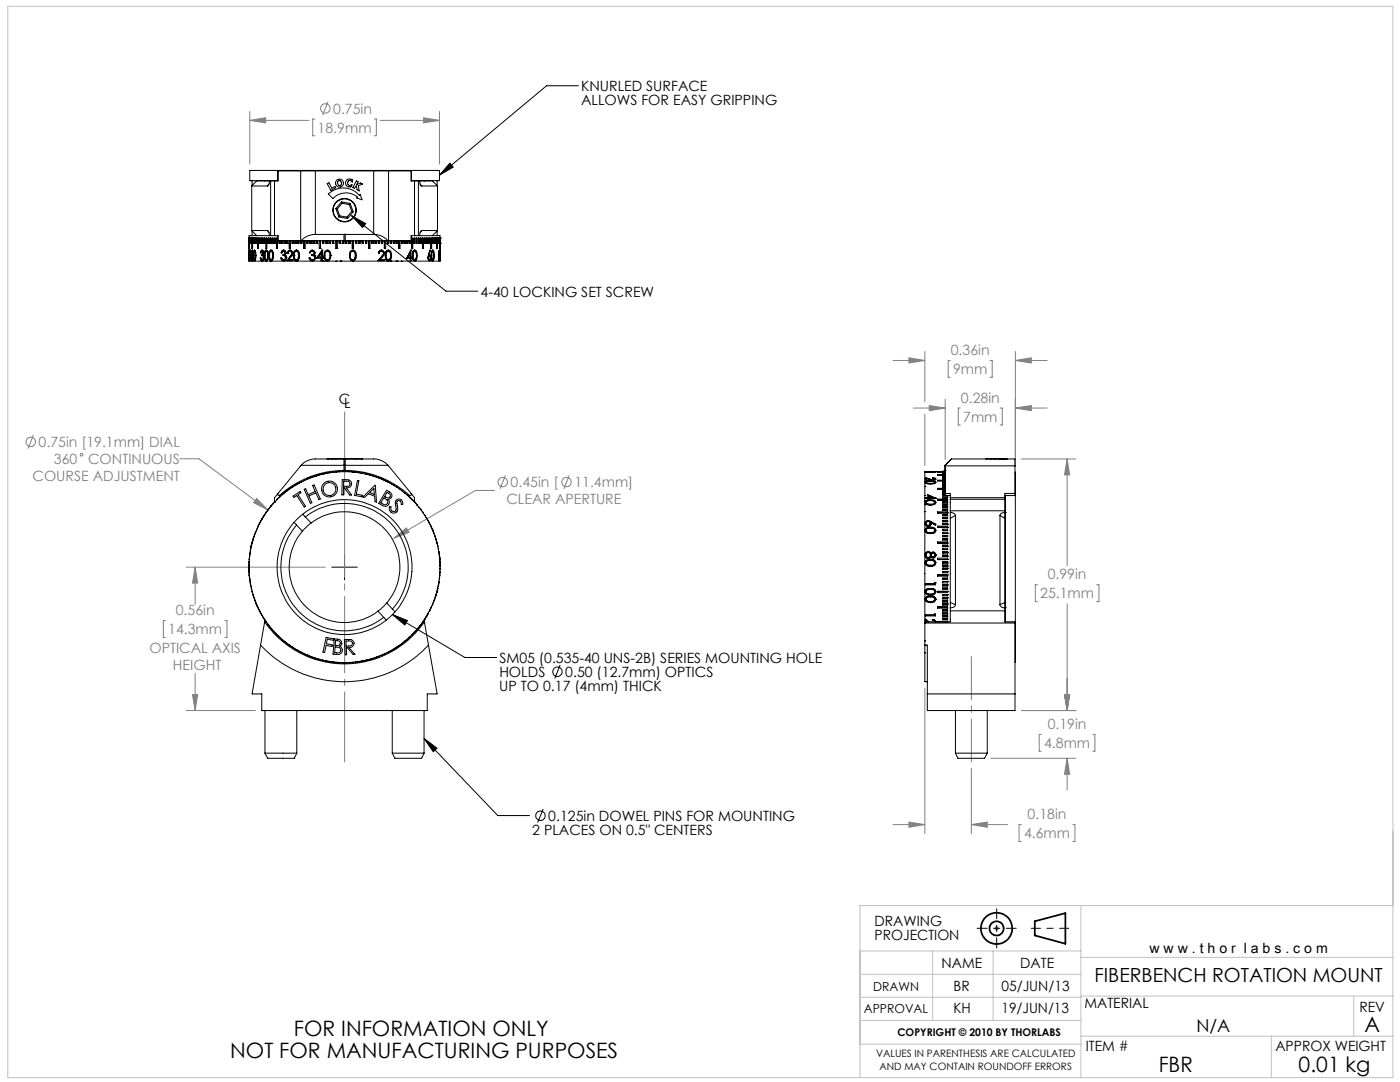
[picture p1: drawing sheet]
<svg xmlns="http://www.w3.org/2000/svg" width="279mm" height="216mm" viewBox="0 0 279 216" stroke-linecap="round" stroke-linejoin="round" font-family="sans-serif">
<g fill="none" stroke="#000" stroke-width=".35">
<path d="M206.5 183.8l6.1-1.6v6.1l-6.1-1.6z"/>
<circle cx="198.9" cy="185.2" r="3.1"/>
<circle cx="198.9" cy="185.2" r="1.4"/>
</g>
<g fill="none" stroke="#808080" stroke-width=".2">
<path d="M49.8 24l3.2-.5v1zM49.8 22.2v10.5M49.8 24h11.9M62.8 23.7h-.4v3.4h.4M65.5 20.3l-1.1 2.7M74.7 23.7h.4v3.4h-.4M75.8 24h11.9M84.5 23.5l3.2 .5-3.2 .5zM87.7 22.2v10.5M178.2 71.9h6.4M181.4 71.4l3.2 .5-3.2 .5zM184.6 70.1v10.1"/>
<path d="M188.6 79.7v12M189.7 71.9h-.5v3.4h.5M197.6 71.9h.4v3.4h-.4M202.6 71.9l3.2-.5v1zM202.6 71.9h6.4M202.6 70.1v22.9M6.7 86.8l-1.1 2.7M35.9 91.5h3.8l13.8 10.3M51.2 99.5l2.3 2.3-2.9-1.5zM98.7 97.9h-3.8l-16.3 9.5M100.9 94.9l-1.1 2.6M113.6 94.9l-1.1 2.6"/>
<path d="M182.3 81.4h6.3M184.6 82.7v10.2M185.5 80.9l3.1 .5-3.1 .6zM191.7 81.4h-.5v3.4h.5M199.6 81.4h.4v3.4h-.4M202.6 81.4l3.2-.5v1.1zM202.6 81.4h6.4M203.8 91.6h10.9M213 91.6l.5 3.2h-1.1zM213 91.6v21.3M37.1 113.2h27.8M38.9 113.2l.5 3.1h-1z"/>
<path d="M38.9 113.2v7.4M78.6 107.4l2.5-2.1 .5 .9zM207 116.7h-.4v3.4h.4M218.9 116.7h.4v3.4h-.4M33 123.8h-.4v3.4h.4M38.4 138.6h1l-.5 3.2zM38.9 134.3v7.5M44.9 123.8h.4v3.4h-.4M184.6 137.3v29M212.4 138.6h1.1l-.5 3.2zM213 120.5v21.3M37.1 141.8h13.9"/>
<path d="M193.9 153.3v13M197.8 151.3h16.9M203.8 141.8h10.9M207.8 146.5h-.4v3.4h.4M213 151.3l.5 3.2h-1.1zM213 151.3v6.4M218.1 146.5h.4v3.4h-.4M178.2 164.5h6.4M181.4 164l3.2 .5-3.2 .6zM193.9 164.5l3.1-.5v1.1zM193.9 164.5h7.2M203.8 164.5h-.4v3.4h.4"/>
<path d="M214.1 164.5h.4v3.4h-.4M198.4 185.2h1M198.5 184.9l.7 .7M198.9 184.7v1M199.2 184.9l-.7 .7"/>
<circle cx="64.9" cy="21.6" r=".94"/>
<circle cx="6.1" cy="88.2" r=".94"/>
<circle cx="16.3" cy="90.7" r=".28"/>
<circle cx="100.3" cy="96.2" r=".94"/>
<circle cx="113.1" cy="96.2" r=".94"/>
</g>
<path d="M205.8 185.2h7.5" fill="none" stroke="#000" stroke-width=".2" stroke-dasharray="15.2 1.3 1.3 1.3" stroke-dashoffset="13.4"/>
<path d="M195 185.2h7.8M198.9 181.3v7.8" fill="none" stroke="#000" stroke-width=".2" stroke-dasharray="15.2 1.3 1.3 1.3" stroke-dashoffset="13.2"/>
<g fill="none" stroke="#c0c0c0" stroke-width=".2">
<path d="M1.6 1.3h276.4v213.7h-276.4zM171.6 189.8h44.1M171.6 199h44.1M171.6 194.4h44.1M186.1 189.8v13.8M198.2 189.8v13.8M215.7 198.8h62.3M215.7 180.7v34.3M215.7 191h62.3M270.2 198.8v8M278 180.7h-106.4v34.3M171.6 203.6h44.1"/>
<path d="M171.6 208.4h44.1M215.7 206.8h62.3M253.7 206.8v8.2"/>
</g>
<g fill="none" stroke="#000" stroke-width=".2">
<path d="M115.4 17.1h-6.3l-21.4 17.9M89.8 32.6l.7 .7-2.8 1.7zM70.2 43l18.8 15.1h6.4M70.2 43l2.8 1.6-.6 .8zM66.2 113.2h5.1M68.8 110.6v5.1M78.3 122.6l14.5 8.6h6.3M78.3 122.6l3 1.2-.5 .9zM111.8 132.7l-1.1 2.7M84.6 147.4l14.7 15.3h6.4M84.6 147.4l2.6 1.9-.7 .7zM108.4 161.4l-1.1 2.7"/>
<circle cx="111.2" cy="134" r=".94"/>
<circle cx="107.9" cy="162.8" r=".95"/>
</g>
<path d="M68.8 82.2v69.8" fill="none" stroke="#808080" stroke-width=".2" stroke-dasharray="15.2 1.3 1.3 1.3" stroke-dashoffset="1.3"/>
<path d="M193.9 152v-21" fill="none" stroke="#808080" stroke-width=".2" stroke-dasharray="15.2 1.3 1.3 1.3" stroke-dashoffset="6.6"/>
<path d="M78.3 122.6l3 1.2-.5 .9zM84.6 147.4l2.6 1.9-.7 .7zM70.2 43l2.8 1.6-.6 .8zM89.8 32.6l.7 .7-2.8 1.7z" fill="#000"/>
<path d="M78.6 107.4l3-1.2-.5-.9zM38.4 138.6h1l-.5 3.2zM38.9 113.2l.5 3.1h-1zM51.2 99.5l-.6 .8 2.9 1.5zM49.8 24l3.2-.5v1zM84.5 23.5l3.2 .5-3.2 .5zM202.6 71.9l3.2-.5v1zM181.4 71.4l3.2 .5-3.2 .5zM202.6 81.4l3.2-.5v1.1zM185.5 80.9l3.1 .5-3.1 .6zM212.4 138.6h1.1l-.5 3.2zM213 91.6l.5 3.2h-1.1zM212.4 138.6h1.1l-.5 3.2zM213 151.3l.5 3.2h-1.1zM181.4 164l3.2 .5-3.2 .6zM193.9 164.5l3.1-.5v1.1z" fill="#808080"/>
<g fill="none" stroke="#000" stroke-width=".2">
<path d="M50.2 37.1h3.2M50.2 37.1v8.9M50.3 36.1v.9M52.8 36.1h.1M53.7 36.7l-.3 .4M53.8 36.1a1.01 1.01 0 0 1-.4 1M53.8 36.1h.2M53.8 36.1h-2.6l-1 1M53.9 36.1h.1M54 36.1h.8M54 36.1v10.9M54.8 36.1v10.9"/>
<path d="M55.5 34.1l-.1 2h-5.6v-2.1h37.9v2.1h-5.6M55.5 34.1h4.5M55.5 34.1v2h-.7M60 34.1v14.4h.2M60 34.1h2.9M62.9 34.1v12.7M62.9 34.1h11.7M65.3 36.7l.4-.2 .5 1 .7-.3 .1 .3-1 .5zM65.5 38.7a4.3 4.3 0 0 1 6.2 .3l.2-.2 .3 1.1-1-.4 .2-.2a3.6 3.6 0 0 0-5 .3zM67.5 36.1h.3a.48 .48 0 0 1 .4 .5 .48 .48 0 0 1-.6 .4l-.2-.4zM69.2 35.9a1.01 1.01 0 0 1 1.2 0l-.1 .4a.49 .49 0 0 0-.7-.2 .49 .49 0 0 0-.1 .8 .49 .49 0 0 0 .7 0v.3a.81 .81 0 0 1-1.1-.2 .81 .81 0 0 1 .1-1.1zM71.1 36.1l.4 .2-.3 .6 .7-.4 .5 .2-.9 .4 .2 1-.4-.2-.2-.8-.3 .5-.4-.2z"/>
<path d="M74.6 34.1h2.9M74.6 34.1v12.7M77.5 34.1h4.6M77.5 34.1v13.9M82.1 34.1h.1M82.1 34.1v2M82.1 36.1h.6M82.7 36.1h.8M82.7 36.1v10.9M83.5 36.1h.2M83.5 36.1v10.9M83.6 36.1h.1"/>
<path d="M83.7 36.1l.2 .7 .3 .3M83.7 36.1h2.6l1 1M83.9 36.7l.3 .4M84.2 37.1h3.1M84.7 36.1h.1M87.2 36.1v.9M87.3 37.1v8.9M49.7 51v1.1l38.1-.1M49.7 48.5h.1M49.7 47.5h.1M49.7 49.9v1.1M49.7 49.9h.1"/>
<path d="M49.7 52h.1M49.7 51v1M49.7 51h.1M49.7 49.6h.1M49.7 47.5h.3M49.7 47.5v2.1M49.8 48.5h.1M49.8 47.5h.1M49.8 47.5l-.1 2.1M49.8 48.5h.2M49.9 50.6h.1M49.9 47.5v1"/>
<path d="M50 50.2l-.1 .4M50 49.9l.2 .6M50 49.9l-.1 .7M50 49.9l.1 .6M50 50.1l.1 .6-.3 1.3h.3M50 50.1l-.1 .5M50 51.3l-.1 .5h.2M50 51.3h.1M50 47.5v1M50.1 51.3l-.1 .5M50.1 50.5l-.1 .8M50.1 50.5h.1"/>
<path d="M50.1 51.8v.2M50.1 48.5h.1M50.1 47.5h.1M50.1 47.5v1M50.2 50.5l-.1 .8M50.2 47.5v1M50.2 51.4l.1-.4 .1 .2-.1 .7M50.2 51.4l.1 .5M50.2 50.4h.1M50.2 51.4h.1M50.2 51.4l.1 .4M50.2 46h3.2"/>
<path d="M50.2 46l1 1M50.3 50.1l.1 .2-.1 .5-.1-.3zM50.3 50.4v.4M50.3 49.9l.2 .2v.3M50.3 49.9l-.1 .3-.1 1.2 .2 .6M50.3 49.9l.2 .5M50.3 46.1v.9M50.3 51l-.1 .4M50.3 47.5v2.1M50.4 50.9l.1 .5M50.4 50.9h.1M50.4 50.1l-.1 .3"/>
<path d="M50.4 50.9l.2 .5M50.4 51.8l-.1 .2M50.4 51.8h.1M50.5 50.4l-.1 .5M50.5 50.4h.1M50.5 51.8l-.2 .2M50.5 51.4l-.1 .4M50.5 51.4h.1M50.6 51.4l-.1 .4M50.6 47.5h-.2v1h.2M50.6 47.5v1M50.6 51h.1"/>
<path d="M50.7 51l.1 .8M50.8 49.9l.2 .2 .1 .9M50.8 49.9a2.62 2.62 0 0 0 0 2.1M50.8 49.9l.2 .4v.7M50.8 50.1l.1 .3-.1 1.4-.2-.3a1.75 1.75 0 0 1 .2-1.4zM50.8 47.5h-.1v1h.1M50.8 47.5v1M50.8 50.1l-.1 .2v.7M51 47.5v1M51 48.5h.1M51 47.5h.1M51 51v.7l-.2 .3"/>
<path d="M51 51h.1M51.1 51l-.1 .8-.2 .2M51.2 47.5v1M51.5 47.5h-.1v2.1h.1M51.5 47.5v2.1M51.8 47.5h-.1v1h.1M51.8 47.5v1M51.8 48.5h.1M51.8 47.5h.1M52 51.5l.1 .2M52 51.5h-.1l.1 .4 .2 .1M52.1 50.4h.1"/>
<path d="M52.1 51.7h.1M52.1 51.7l.2 .2M52.1 47.5h-.1v1h.1M52.1 47.5v1M52.3 50.1l-.2 .3M52.3 49.9l.2 .2 .1 .3M52.3 49.9l-.2 .2-.1 .3h.1M52.3 50.1l.2 .3-.3 .6a.44 .44 0 0 1 .3 .4 .44 .44 0 0 1-.3 .4l-.1-.1M52.3 50.1h.1M52.5 50.9l.1 .1M52.5 50.9h.1M52.5 47.5h-.2v1h.2"/>
<path d="M52.5 47.5v1M52.6 50.4l-.1 .5M52.6 51v.4M52.6 50.4h.1M52.6 51h.1M52.6 51l.1 .4M52.6 51.4l-.1 .5-.3 .1M52.6 51.4h.1M52.7 51.4l-.2 .6h-.3M52.8 51l.2-.8a.55 .55 0 0 1 .4 .8l-.1 .6-.2 .3M52.8 51l.2 .8 .1 .1M52.8 51h.1"/>
<path d="M52.8 47.5h-.1v1h.1M52.8 47.5v1M52.9 51v.5l.2 .3M53.1 49.9a.83 .83 0 0 1 .5 1.1M53.1 49.9a1.72 1.72 0 0 0-.1 2.1h.1M53.1 49.9a.9 .9 0 0 1 .4 1.1M53.2 50.1l-.2 .2-.1 .7M53.2 47.5h-.1v2.1h.1M53.2 47.5v2.1M53.4 46l.3 .3 .1 .7M53.4 46l.3 .4M53.5 51l-.1 .7-.3 .3"/>
<path d="M53.5 51h.1M53.6 51l-.1 .7-.2 .3h-.2M53.6 47.5h-.2v1h.2M53.6 47.5v1M53.7 51h.1M53.8 51l.1 .6 .2 .3M53.9 50.2a.34 .34 0 0 1 .4 .1 .34 .34 0 0 1 .1 .4v.1a.7 .7 0 0 1-.4 1 1.72 1.72 0 0 1-.1-1.6zM54 47.5h-.2v1h.2M54 47.5v1M54 48.5h.1M54 47.5h.1M54 49.9a.77 .77 0 0 1 .5 1.1"/>
<path d="M54 49.9a1.58 1.58 0 0 0-.2 1.9l.2 .2M54 49.9a.86 .86 0 0 1 .5 1.1M54.1 50.1l-.2 .2-.1 .7M54.4 47.5h-.1v1h.1M54.4 47.5v1M54.5 51l-.1 .7-.1 .3h-.3M54.5 51h.1M54.5 51v.7l-.2 .3h-.3M54.8 47h-5.1v4M54.8 47h.7v1M54.9 47.5h-.2v1h.2M54.9 47.5v1"/>
<path d="M55.4 47.5h-.2v2.1h.2M55.4 47.5v2.1M55.4 47l.1 1M55.5 48h4.6M55.7 48v.5h.1M55.8 48v.5M55.9 48l-.1 .5M56.2 51.5h-.2l.2 .4 .4 .1M56.2 51.5l.1 .2M56.2 48v.5h.1M56.2 51.5h.1M56.2 50.4a.32 .32 0 0 1 .4-.3 .32 .32 0 0 1 .3 .4 .32 .32 0 0 1-.4 .3v.2a.41 .41 0 0 1 .4 .5 .41 .41 0 0 1-.6 .2"/>
<path d="M56.3 51.7h.1M56.3 51.7l.3 .2M56.3 48v.5M56.4 48l-.1 .5M56.6 49.9l.4 .2v.3M56.6 49.9l-.4 .2-.1 .3h.1M56.6 49.9l.3 .2 .1 .3M56.6 50.1l-.4 .3M56.7 48v.5h.2M56.8 50.9l.2 .1M56.8 50.9h.1M56.9 50.9l.1 .1"/>
<path d="M56.9 48.5h.1M56.9 48v.5M57 50.4l-.2 .5M57 51l.1 .4M57 50.4h.1M57 51h.1M57 50.4l-.1 .5M57.1 51.4a.55 .55 0 0 1-.5 .6M57.1 51.4v.1a.54 .54 0 0 1-.5 .5M57.1 51.4h.1M57.2 48v.5h.2M57.4 48.5h.1"/>
<path d="M57.4 48v.5M57.5 50.6h.1M57.6 51.8h.8M57.7 48v1.6h.2M57.9 50.1l-.3 .1-.1 .4M57.9 49.9a.48 .48 0 0 0-.5 .7h.1M57.9 49.9l.3 .2 .1 .4M57.9 50.1l.2 .1 .1 .5-.9 1.3h1.1M57.9 49.9h.1M57.9 49.9l.3 .2 .2 .4M57.9 48v1.6M58 48l-.1 1.6"/>
<path d="M58 51.3l-.4 .5M58 51.3h.1M58.3 48v.5h.2M58.3 50.5l-.3 .8M58.3 50.5h.1M58.4 50.5l-.4 .8M58.4 51.8v.2M58.5 48.5h.1M58.5 48v.5M58.7 51l.1 .5 .4 .4M58.7 51h.1M58.8 48v.5h.3"/>
<path d="M58.9 50.2a.56 .56 0 0 1 .6 .2 .56 .56 0 0 1 .1 .6l-.1 .5a.39 .39 0 0 1-.4 .4 .39 .39 0 0 1-.4-.4v-.8zM59.1 48.5h.1M59.1 48v.5M59.1 49.9a.81 .81 0 0 1 .7 1.1M59.1 49.9a1.28 1.28 0 0 0-.4 1.9l.4 .2M59.1 49.9a.85 .85 0 0 1 .6 1.1M59.1 49.9h.1M59.1 52h.1M59.2 50.1l-.4 .2-.1 .7M59.4 48v.5h.2M59.6 48v.5M59.7 48l-.1 .5"/>
<path d="M59.7 51v.5a.6 .6 0 0 1-.6 .5M59.7 51h.1M59.8 51l-.1 .3a.72 .72 0 0 1-.6 .7M60.1 48h17.3M60.2 48v.5M60.3 48l-.1 .5M60.6 48v1.6h.2M60.8 48v1.6M60.9 48l-.1 1.6M61.2 48v.5h.2M61.4 48v.5M61.5 48l-.1 .5"/>
<path d="M61.8 48v.5h.3M61.8 51.5l.2 .2M61.8 51.5h-.1l.2 .4 .4 .1M61.9 50.4a.37 .37 0 0 1 .5-.3 .37 .37 0 0 1 .1 .6l-.3 .1v.2a.45 .45 0 0 1 .6 .4 .45 .45 0 0 1-.5 .5M61.9 50.4h.1M62 51.7l.3 .2M62 51.7h.1M62.1 48.5h.1M62.1 48v.5M62.3 49.9l-.5 .3-.1 .2h.2M62.3 49.9l.4 .2 .2 .3M62.3 52h.1"/>
<path d="M62.3 49.9h.1M62.4 48v.5h.3M62.7 50.9l.2 .1M62.7 50.9h.1M62.7 48.5h.1M62.7 48v.5M62.9 50.4l-.2 .5M62.9 51l.1 .4M62.9 51h.1M62.9 50.4h.1M62.9 46.8a3.5 3.5 0 0 0-2.8 1.2M62.9 46.8h11.7"/>
<path d="M63 51.4a.59 .59 0 0 1-.7 .6M63 51.4h.1M63.1 48v.5h.2M63.3 48.5h.1M63.3 48v.5M63.7 48v1.6h.3M64 49.6h.1M64 48v1.6M64.1 50.4v.9h-.6zM64.2 49.9l-1.1 1.6h1v.5h.2M64.3 49.9v1.4h.2M64.3 49.9h.1"/>
<path d="M64.3 52h.1M64.3 48v.5h.3M64.5 52.1h.1M64.5 51.5h-.2v.5M64.5 51.3h.1M64.5 51.5h.1M64.5 51.3v.2M64.6 48v.5M64.6 48.5h.1M65 48v.5h.3M65.1 50.2a.6 .6 0 0 1 .6 .1 .6 .6 0 0 1 .2 .7 .58 .58 0 0 1-.1 .6 .58 .58 0 0 1-.7 .2 1.34 1.34 0 0 1 0-1.6zM65.3 48.5h.1"/>
<path d="M65.3 48v.5M65.3 49.9a1.21 1.21 0 0 0-.4 1.9l.4 .2M65.3 49.9a.87 .87 0 0 1 .7 1.1M65.3 49.9h.1M65.3 52h.1M65.7 48v.5h.2M65.9 48v.5M66 51v.5a.66 .66 0 0 1-.7 .5M66 51h.1M66.3 48v.5h.3M66.6 48.5h.1M66.6 48v.5"/>
<path d="M67 48v1.6h.2M67 52.1h.1M67 41.6l.3 .1M67 41.6l.6 1.7M67.2 49.6h.1M67.2 48v1.6M67.3 41.7l.5 1.4M67.6 43.3l1.8 .3M67.7 48v.5h.2M67.8 43.1l-.2 .2M67.8 43.1l1.5 .2M67.9 52.1h.1"/>
<path d="M67.9 48.5h.1M67.9 48v.5M68 52.1h.1M68.2 40.3l.1 .3M68.2 40.3l1.7 .3M68.2 40.3l-1.2 1.3M68.3 40.6l-1 1.1M68.3 40.6l1.4 .2M68.3 48v.5h.3M68.6 48.5h.1M68.6 48v.5M68.7 46.8h.1"/>
<path d="M68.7 48h.1M68.7 46.8v1.2M68.9 46.8h.1M68.9 48h.1M68.9 46.8v1.2M69 48.5h.1M69 48v.5M69.3 43.3l.1 .3M69.3 48v.5h-.3M69.6 48.5h.1M69.6 48v.5M69.7 40.8l.5 1.4"/>
<path d="M69.7 51a.82 .82 0 0 0 .7 1M69.7 51h.1M69.9 40.6l-.2 .2M69.9 40.6l.6 1.7M69.9 48v.5h-.3M70.2 42.2l.3 .1M70.2 42.2l-.9 1.1M70.3 49.6h.1M70.3 48v1.6M70.3 52.1h.1M70.4 49.9a.82 .82 0 0 0-.7 1.1M70.4 49.9a1.22 1.22 0 0 1 .5 1.9l-.5 .2"/>
<path d="M70.4 50.1a.75 .75 0 0 1 .5 .9M70.4 50.1l-.1 .1a1.01 1.01 0 0 0 .1 1.7l.4-.4M70.4 49.9h.1M70.4 52h.1M70.4 50.1a.69 .69 0 0 1 .5 .9M70.5 42.3l-1.1 1.3M70.6 48v1.6h-.3M70.8 51.5h.1M70.9 51l-.1 .5M70.9 51h.1M71 48.5h.1M71 48v.5"/>
<path d="M71.2 48v.5h-.2M71.6 48v.5M71.9 48v.5h-.3M72.3 48.5h.1M72.3 48v.5M72.5 48v.5h-.2M73 48.5h.1M73 48v.5M73.2 48v.5h-.2M73.6 49.6h.1M73.6 48v1.6M73.8 48v1.6h-.2"/>
<path d="M74.2 48.5h.1M74.2 48v.5M74.5 48v.5h-.3M74.6 46.8a3.7 3.7 0 0 1 2.8 1.2M74.9 48.5h.1M74.9 48v.5M75.1 48v.5h-.2M75.5 52h.1M75.5 48.5h.1M75.5 48v.5M75.5 50.6h.1M75.7 48v.5h-.2"/>
<path d="M76.1 48v.5M76.1 50.1l.3 .1 .2 .4M76.2 49.9h-.1a.67 .67 0 0 0-.6 .7M76.2 49.9a.66 .66 0 0 0-.7 .7M76.2 49.9l.4 .2a.77 .77 0 0 1-.3 1.2l-.4 .5h.9v.2h-1.3M76.2 51.2h.1M76.2 51.2l-.7 .8M76.3 48v.5h-.2M76.6 50.6l-.4 .6M76.6 50.6a.46 .46 0 0 0-.5-.4 .46 .46 0 0 0-.5 .4h-.1M76.6 50.6h.1M76.7 48v1.6"/>
<path d="M76.9 51a.83 .83 0 0 0 .6 1M76.9 51h.1M77 48v1.6h-.3M77.3 48v.5M77.4 52.1h.1M77.4 48h.1M77.5 50.1a.7 .7 0 0 1 .5 .9M77.5 49.9a.81 .81 0 0 0-.6 1.1M77.5 49.9a.83 .83 0 0 0-.6 1.1M77.5 49.9a1.18 1.18 0 0 1 .6 1.4v.2a.6 .6 0 0 1-.6 .5M77.5 48h4.6M77.6 48v.5h-.3"/>
<path d="M77.9 51.5l-.4 .4M77.9 48v.5M77.9 51.5h.1M77.9 52.1h.1M78 51l-.1 .5M78 51h.1M78 52.1h.1M78 51v-.2a.46 .46 0 0 0-.4-.6 .46 .46 0 0 0-.5 .5 .84 .84 0 0 0 .4 1.2l.4-.4M78.1 48v.5h-.2M78.5 48.5h.1M78.5 48v.5M78.7 48v.5h-.2"/>
<path d="M79.1 52.1h.1M79.1 48.5h.1M79.1 48v.5M79.2 52.1h.1M79.3 48v.5h-.2M79.6 48v1.6M79.8 48v1.6h-.2M80.1 52.1h.1M80.2 48.5h.1M80.2 48v.5M80.4 48v.5h-.2M80.6 48l.1 .5"/>
<path d="M80.7 48v.5M80.9 48v.5h-.2M81.2 48v.5M81.4 48v.5h-.2M81.7 48v.5M81.9 48v.5h-.2M81.9 50.5v.8M81.9 51.5v.5M81.9 50.4v.9h-.4zM82 49.9h.1M82 49.9v1.4h.2v.2h-.2v.5h-.1M82 49.9l-.9 1.6h.8v.5"/>
<path d="M82.1 48h.1M82.2 47.5v2.1M82.2 49.6h.1M82.2 47.5h.1M82.2 47.5h.2v2.1h-.2M82.3 51v.1a.79 .79 0 0 0 .5 .9M82.3 51h.1M82.3 51a.86 .86 0 0 0 .5 1M82.7 47.5h.1v1h-.1M82.7 47.5v1M82.7 47h5.1v2.9M82.7 47h-.6v1"/>
<path d="M82.8 49.9l-.4 .4-.1 .7M82.8 49.9h.1M82.8 52h.1M82.8 50.1l.2 .2 .1 .7M82.8 49.9a.86 .86 0 0 0-.5 1.1M82.8 49.9a1.39 1.39 0 0 1 .4 1.6l-.2 .5h-.2M82.8 50.1a1.23 1.23 0 0 0 0 1.8M83 51.5l-.2 .4M83 51.5h.1M83.1 51.5l-.3 .4M83.1 51l-.1 .5M83.1 51h.1"/>
<path d="M83.1 47.5h.2v1h-.2M83.1 47.5v1M83.1 51v.5M83.5 47.5v1M83.5 48.5h.1M83.5 47.5h.1M83.5 47.5h.2v1h-.2M84 47.5h.1v1h-.1M84 47.5v1M84.2 46h3.1M84.2 46l-.3 .2-.2 .8M84.2 46l-.3 .4"/>
<path d="M84.3 47.5h.2v2.1h-.2M84.3 47.5v2.1M84.7 47.5h.1v1h-.1M84.7 47.5v1M85.1 47.5h.1v1h-.1M85.1 47.5v1M85.4 51.4l.1 .5 .2 .1M85.4 47.5h.1v1h-.1M85.4 47.5v1M85.4 51.4h.1M85.4 51.4l.3 .6M85.5 50.8l-.1 .6"/>
<path d="M85.5 50.8h.1M85.6 51.1l.2-.1 .1 .4a.26 .26 0 0 1 0 .4 .26 .26 0 0 1-.3 0 .26 .26 0 0 1-.1-.4zM85.7 50.8h.1M85.7 50.8a.67 .67 0 0 1 .4 .6 .67 .67 0 0 1-.4 .6M85.7 51l.2 .4M85.7 47.5h.1v1h-.1M85.7 47.5v1M85.8 49.9l-.3 .9M85.8 49.9h.1M85.8 49.9l-.1 .9M85.9 51.4l-.2 .5M85.9 51.4h.1"/>
<path d="M86 47.5h.1v2.1h-.1M86 47.5v2.1M86.1 51v.3a.47 .47 0 0 0 .3 .7M86.1 51h.1M86.1 51a1.03 1.03 0 0 0 .3 1M86.3 47.5v1M86.3 48.5h.1M86.3 47.5h.1M86.3 47.5h.1v1h-.1M86.4 50.1l.1 .9M86.4 49.9l-.3 .2v.9M86.4 49.9l-.2 .2-.1 .9"/>
<path d="M86.4 49.9l.2 .5a1.85 1.85 0 0 1-.2 1.6M86.5 51.5l-.2 .4M86.5 47.5v1M86.5 48.5h.1M86.5 51.5h.1M86.5 47.5h.1M86.5 51v.5M86.5 47.5h.1v1h-.1M86.5 51h.1M86.6 51l-.1 .5M86.6 51l-.2-.9a1.74 1.74 0 0 0 0 1.8l.1-.4M86.7 47.5v1"/>
<path d="M86.7 48.5h.1M86.7 47.5h.1M86.8 47.5v1M87 47.5v1M87.2 47.5v2.1M87.2 46.1v.9M87.3 46l-1 1M87.3 47.5v1M87.5 47.5h.1M87.5 48.5h.1M87.5 47.5v1M87.6 50.4v.5"/>
<path d="M87.6 51.4l.1 .6M87.6 51.4h.1M87.6 50.4h.1M87.6 47.5h.1M87.6 48.5h.1M87.6 47.5v1M87.6 50.9v.5M87.6 50.4l.1 .5M87.6 50.9h.1M87.7 50.9l-.1 .5M87.7 51v.4M87.7 50.2v.2"/>
<path d="M87.7 47.5v1M87.7 48.5h.1M87.7 47.5h.1M87.7 49.9l-.1 .5M87.7 49.9v1M87.7 50.1v.7zM87.7 51l.1 .4M87.7 51l-.1 .4M87.7 51.4v.4M87.7 50.4v.3M87.7 51.4h.1M87.7 47.5l.1 2.1"/>
<path d="M87.7 50.4h.1M87.7 50.9l.1 .5M87.7 51h.1M87.7 50.8v.1M87.8 51.8v.2M87.8 51.4v.4M87.8 51.8l-.1 .2M87.8 51.4l-.1 .5-.1-.5M87.8 49.6h.1M87.8 49.9v.3M87.8 47.5v2.1M87.8 51v1"/>
<path d="M87.8 51v-.9v.9M87.8 51v.9v-.4M87.8 51h.1M87.8 48.5h.1M87.8 49.9h.1M87.8 51.5h.1M87.8 52h.1M87.8 49.9v1.1M87.8 49.9l.1 1.1M87.8 51v.5M87.8 47.5h.1M87.8 47.5v1"/>
<path d="M87.9 51l-.1 1M55.4 99.6l-.2 .2M55.5 98.5a2.03 2.03 0 0 0-.7 1.7M55.7 99.3h.1M55.9 99.1l-.2 .2M56.5 98.5h.1M56.6 98.5h.1M56.6 98.5l-.5 .5M56.9 98.1v.1M57.1 98.1l-.5 .4M57.3 97.9l-.1 .1M57.3 97.9v.1"/>
<path d="M58.4 97.1l-1.1 .8M58.4 97.1h.1M58.4 97.1v.1M58.5 99l1.4-.9 .1 .2-.5 .4 1.5 2.3-.3 .2-1.5-2.3-.5 .3zM59.1 96.7h.1M59.1 96.7l-.5 .4M59.8 96.4l-.7 .3M60.1 92.9l-4.6 5.6M60.1 92.9h17.3M60.3 96.1l-.3 .1M60.7 97.6l.3-.1 .5 1.2 1.4-.6-.5-1.2 .3-.1 1.2 2.8-.3 .1-.6-1.3-1.4 .6 .6 1.3-.3 .1zM60.9 95.8l-.3 .2"/>
<path d="M61.5 95.6l-.3 .1M62.2 95.2h.1M62.3 95.2h.1M62.3 95.2l-.6 .3M62.8 95h.1M63 95l-.7 .2M63.1 94.9v.1M63.1 94.9h.1M63.1 94.9l.1 .1M64.1 94.7l-1 .2M64.1 94.7h.1M64.3 94.6l-.2 .1"/>
<path d="M64.3 94.6v.1M64.5 94.5l-.2 .1M64.5 94.5l.1 .1M64.5 94.5v.1M65.3 94.4h.1M65.3 94.4l-.6 .1M65.5 91.5v.1M66 94.3l-.7 .1M66.3 94.2h.3M66.3 94.2v.1M66.4 91.5h4.8M66.4 91.5l-1.1 .1"/>
<path d="M66.4 91.5v.1M67 91.5h.1M67 94.2h.2M67.9 94.1l-.2 .1M67.9 94.1h.1M68.3 95.7h.6a.87 .87 0 0 1 1.1 .4 .87 .87 0 0 1-.3 1.1l-.6 .1 1.1 1.5h-.4l-1.1-1.5h-.1l-.1 1.4h-.3zM68.3 94.1h.3M68.3 94.1h.1M68.5 91.5h.1M68.6 96h.5a.54 .54 0 0 1 .7 .6 .54 .54 0 0 1-.7 .4h-.5zM68.7 93.9a19.4 19.4 0 0 0-13 5l-.3-.2 .1-.2M68.7 91.6h-5.8a3.9 3.9 0 0 0-2.8 1.3"/>
<path d="M68.7 93.9h.2M68.7 93.9v-2.4h.2v2.4M68.7 92.8h.2M68.9 93.9a19.4 19.4 0 0 1 12.9 5l.3-.2v-.2M68.9 91.6h5.7a4 4 0 0 1 2.8 1.3M69 91.5h.1M69.3 94.1h-.3M69.3 94.1h.1M69.6 94.1h.3M69.6 94.1h.1M70.3 94.1l.3 .1M70.4 94.1l-.7 .1"/>
<path d="M70.4 94.1v.1M70.4 94.1l.7 .1M71 94.2h.2M71.1 94.2v.1M71.2 91.5v.1M71.2 91.5l1.2 .1M71.2 94.2v.1M71.3 95.9h.3l-.5 2.7 1.2 .2-.1 .3-1.4-.3zM71.6 94.3h.3M71.9 94.3v.1M72.2 91.5v.1M72.3 94.4l.2 .1"/>
<path d="M72.4 99.2l2.5-2.3 .2 3.3-.2-.1-.1-1.1-1.3-.5-.8 .8zM73 94.6l.2 .1M73.6 94.7l.2 .1M73.6 94.7h.1M73.8 98.3l.8-.8 .1 1.2zM74.2 94.9l.3 .1M74.9 95.1l.2 .1M74.9 95.1h.1M75.5 95.3l1.3 .5M76.6 99.3a.81 .81 0 0 1 .6 1.3l-.4 .1-.8-.4zM76.8 95.8l.2 .1M76.8 95.8h-.1"/>
<path d="M76.9 96l.6 .2M77.2 97.8l.5 .3a.75 .75 0 0 1 .5 .9 .75 .75 0 0 1-.8 .6 .84 .84 0 0 1 .1 1.2 .84 .84 0 0 1-1.2 .1l-.7-.5zM77.3 98.2l.2 .2a.5 .5 0 0 1 .3 .8 .5 .5 0 0 1-.8 0l-.2-.1zM77.3 96.1l.3 .1M77.4 92.9l4.7 5.6M77.5 96.2h.1M77.5 96.2l.6 .3M78.1 96.5h.1M78.5 96.7l.2 .2M78.5 96.7v.1M78.7 96.9h.1M79.1 97.1l.2 .1"/>
<path d="M79.3 97.2v.1M79.6 97.5l.2 .1M80.2 97.9l.1 .1M80.6 98.3l.3 .1M80.9 98.4v.1M81.1 98.7l.8 .6M81.9 99.3l.1 .1M81.9 99.3h.1M82 99.4l.2 .2M82 99.4h.1M82.1 98.5a2.1 2.1 0 0 1 .7 1.7M82.2 99.6l.2 .2"/>
<path d="M82.2 99.6h.1M82.3 99.8l.5 .4M184.6 99.9h.1M184.6 99.3h.1M184.6 97h.1M184.6 96.3h.1M184.6 98.9h.1M184.6 94.1l1.1 .2M184.6 96.2l.4 .3 .7 .1M184.6 96.2v-.1a2.08 2.08 0 0 1 2.2 .1M184.6 96.2l.2 .2 .9 .1M184.6 94.1l1.1 .1"/>
<path d="M184.7 94.1h-.1v30M184.7 99.4h.4v.2M184.7 99.4v-.1h.4v-.6l1.7 .7M184.7 95.8h.2M184.7 99.4h.1M184.8 94.1l1.7 .1zM184.9 96.1l.2-.1a1.29 1.29 0 0 1 1.4 .2l-.1 .2h-.7h-.7zM184.9 95.5l.5 .2M185 94.2h.7M185.1 99.6h.2M185.3 98.9l.9 .4h-.9zM185.3 98.9l.9 .4"/>
<path d="M185.4 95.7l.8 .1M185.4 95.6l.8 .2M185.4 95.6l-.5-.2v.4M185.4 95.6v.1M185.7 99.8l.5 .1 .3 .3M185.7 99.8l-.6 .1-.3 .3M185.7 99.9h.5l.3 .4M185.7 99.9h-.6l-.3 .4M185.7 99.8v.1M185.7 96l.8 .2M185.7 96l-.8 .2M185.7 96h.1"/>
<path d="M185.7 94.1h1.1M185.7 94.1h-1.1M185.7 94.2v.1M185.7 94.2h.7M185.7 94.1v.1M185.7 96.5v.1M186.1 95.4l.4 .2M186.1 95.4l.2-.1 .5 .3M186.1 95.4l.4 .1a.6 .6 0 0 1-1 .1l-.8-.3v.5M186.2 95.8h.1M186.7 94.1h1.9M186.8 94.1l-1.1 .2"/>
<path d="M186.8 95.6l-.2 .2h-.4M186.8 96.2a.83 .83 0 0 1-1.1 .4M186.8 99.4h.1M186.8 99.4h-1.5v.2M186.8 96.2l-.3 .2-.8 .1M186.8 95.6l-.6 .2M186.8 94.1l-1.1 .1M187.1 99.8v-.2h2v.2M187.1 94.1v.1M187.1 94.2h1.5M187.1 95.9h1.5M187.1 94.8h1.5"/>
<path d="M187.1 99.8h2M187.1 97.6h1.5M187.1 95.9v.1M187.1 99.8h.1M188.1 99.3v-.2h1v.2M188.1 94.2h.1M188.1 94.1h.1M188.1 95.6l.5 .1M188.1 95.1l.5 .1M188.1 94.2h.5M188.1 98.8l1.6 .1M188.1 95.4h.5"/>
<path d="M188.1 94.9l.5 .1M188.1 94.6l.5 .1M188.1 94.3h.5M188.1 94.4l.5 .1M188.1 99.3h1M188.1 98.4l1.6 .1v1.1M188.1 98h.5M188.1 97.2h.5M188.1 96.2l.5 .1M188.1 96.5h.5M188.1 96.9h.5M188.1 94.2v.1"/>
<path d="M188.1 94.3v.1M188.1 96.5v.1M188.1 96.9h.1M188.1 97.2v.1M188.1 98.4v.1M188.1 98.8h.5M188.1 96.2h.5M188.1 95.6h.5M188.1 95.1h.5M188.1 94.9h.5M188.1 94.6h.5M188.1 94.4h.5"/>
<path d="M188.1 94.1h.5M188.6 98.7h-.5v.1M188.6 98.2h-.5v.2M188.6 97.9h-.5v.1M188.6 97.4h-1.5v.2M188.6 97.1h-.5v.1M188.6 96.7h-.5v.2M188.6 96.4h-.5v.1M188.6 96.1h-.5v.1M188.6 95.8h-1.5v.1M188.6 95.5h-.5v.1M188.6 95.3h-.5v.1"/>
<path d="M188.6 95.1h-.5M188.6 94.9h-.5M188.6 94.7l-1.5 .1M188.6 94.5l-.5 .1M188.6 94.4h-.5M188.6 94.3h-.5M188.6 93v5.9M188.6 92.9v.1M188.6 92.9v1M188.6 93h14M188.6 93.9h.1M189.1 98.9h.1"/>
<path d="M189.1 99.8h.1M189.7 99.6v24.5h-5.1M189.7 99.6h10.9M189.7 99.3h10.9M189.9 91.6l-1.3 1.3M189.9 91.6h12.7v1.4M197.9 91.5h.7M197.9 91.5l-1.1 .1M197.9 91.5v.1M198.6 91.5h2.1M198.6 91.5v.1M199.4 91.5h.1"/>
<path d="M199.6 91.5v.1M200 91.5v.1M200.2 91.5v.1M200.4 91.5v.1M200.6 99.6v2.3M200.6 91.5v.1M200.6 98.9v25.2M200.7 91.5h.2M200.7 91.5v.1M200.9 91.5v.1M201 91.5v.1M202.6 94.2v37.9"/>
<path d="M202.6 98.5v.4h-2M202.6 98.5h-2v1.1M202.6 93v5.5M49.7 113.3h.1M49.7 112.6v.7M49.7 113.3v.6M49.7 112.6h.1M49.7 114.7v.2M49.7 114.8l.1 .6M49.7 114.8h.1M49.7 114.2v.6M49.7 114v.3"/>
<path d="M49.7 112v.3M49.8 115.4l.1 .2M49.8 111.4v.2M49.9 115.7l.2 1.4M49.9 110.7l-.1 .2M50.1 109h.1M50.2 109.1l-.3 1.4M50.2 108.7l-.1 .3M50.2 117.3v.2M50.3 118l.1 .2M50.3 118h.1M50.3 108.2h.1"/>
<path d="M50.3 108.2l-.1 .7M50.3 108.1v.2M50.4 107.7l-.1 .5M50.4 107.7h.1M50.5 107.7h-.1M50.5 107.6l-.1 .1M50.5 118.6l.1 .3M50.5 107.6h.1M50.6 107.5l-.2 .2M50.6 119.1l.2 .7M50.6 119.1h.1M50.8 106.8h.1"/>
<path d="M50.8 106.8l-.2 .6M50.8 119.8l.4 .6M50.9 119.8h-.1M51.1 106.1l-.3 .7M51.3 105.6l-.1 .2M51.5 105l-.1 .2M51.8 104.4v.2M51.8 104.4h.1M52.2 103.5l.1 .1M52.2 103.5l-.2 .6M52.2 103.6h.1M52.5 103.1h.1"/>
<path d="M52.7 103l-.5 .5M52.8 102.7l-.1 .2M53.1 102.2l-.3 .6M53.1 102.2h.1M53.2 102.1l-.1 .2M53.6 101.7l-.5 .5M53.6 101.6l-.2 .2M54 101l-.3 .5M54 101h.1M54.5 100.5l-.5 .5M54.8 100.3h.1M54.9 100.1l-.2 .1"/>
<path d="M58.7 104.2l.5 .6M59.2 104.8a12.7 12.7 0 0 0 .3 17.1 12.7 12.7 0 0 0 17.1 1.3M59.2 104.8l1.2 1.2M60.4 106a11 11 0 0 0 .3 14.8 11 11 0 0 0 14.7 1.2M60.4 102.6l.5 .6M60.9 103.2a12.7 12.7 0 0 1 17.1 1.2 12.7 12.7 0 0 1 .3 17.1M60.9 103.2l1.2 1.2M62.1 104.4a11.1 11.1 0 0 1 14.7 1.2 11.1 11.1 0 0 1 .4 14.7M62.1 104.4l-1.7 1.6M77.7 101.1h.3a.6 .6 0 0 0 .5 1 .6 .6 0 0 0 .5-.9v-.3a.79 .79 0 0 1 .2-1.2 .79 .79 0 0 1 1.2 .5v.4h-.3a.48 .48 0 0 0-.3-.7 .48 .48 0 0 0-.6 .5v.2a1.3 1.3 0 0 1-.4 1.8 .96 .96 0 0 1-1.1-1.3zM82.7 100l.1 .3M82.8 100.2v.1"/>
<path d="M82.8 100.2l.5 .6M83.3 100.8h.1M83.5 101.1l.1 .2M83.5 101.1h.1M83.9 101.6l.2 .2M84.3 102.2l.2 .1M84.5 102.3h.1M84.7 102.7l.1 .2M85 103.3l.2 .2M85.4 103.8l.1 .2M85.4 103.9l.3 .5M85.7 104.4h.1"/>
<path d="M85.7 104.4l.3 .6M86 105h.1M86 105l.1 .2M86.1 105.2l.3 .6M86.3 105.6l.1 .2M86.4 105.8h-.1M86.4 105.8l.2 .7M86.7 119.6h.1M86.7 119.6l-.2 .6M86.7 106.9h.1M86.8 106.9v.2M86.9 118.9l-.2 .7"/>
<path d="M87 107.5v.2M87.1 118.6l-.2 .3M87.1 108.1l.1 .3M87.2 118.1h.1M87.2 118.1l-.2 .6M87.2 118v.3M87.3 117.4l-.1 .7M87.3 108.8v.2M87.3 117.3l.1 .1M87.4 117.4l-.1 .2M87.5 109.4v.2M87.5 116.7h.1"/>
<path d="M87.5 116.7l-.1 .2M87.5 116.5h.1M87.5 109.6v.1M87.6 110l.1 .7M87.6 116.5l-.1 .2M87.6 116.2h.1M87.6 116h.1M87.6 116.2v.3M87.6 116v.2M87.7 115.4v.2M87.7 110.7l.1 .6M87.7 110.7h.1"/>
<path d="M87.7 111.3h.1M87.7 111.6l.1 .7M87.7 114.7v.3M87.8 111.3l-.1 .1M87.8 111.4v.3M87.8 111.3h.1M87.9 113h.1M87.8 114.1v.2M87.8 113.4v.2M87.8 112.3h.1M87.8 112.3l.1 .7M87.8 112v.3"/>
<path d="M184.6 102.1h.1M184.6 100.7h.1M184.6 100.3a.97 .97 0 0 0 1.1 .5M184.6 104.4l.2 .4 .4 .2M184.6 105.8a.89 .89 0 0 0 1.1 .7M184.6 110.7l.3 .6M184.6 112.3a.87 .87 0 0 0 1.1 .7M184.6 112.3a1.18 1.18 0 0 1 1.1-.7 1.18 1.18 0 0 1 1.1 .7M184.6 112.3h.1M184.6 110.7a.62 .62 0 0 1 .5-.7 .62 .62 0 0 1 .7 .4 .51 .51 0 0 1 .6-.2 .51 .51 0 0 1 .4 .5M184.6 118.1a1.19 1.19 0 0 0 1.1 .7 1.19 1.19 0 0 0 1.1-.7M184.6 119.6h.1"/>
<path d="M184.6 119.6a1.19 1.19 0 0 0 1.1 .7 1.19 1.19 0 0 0 1.1-.7M184.6 105.8a1.28 1.28 0 0 1 1.6-.6 .67 .67 0 0 1 .6 .6M184.6 105.8a.95 .95 0 0 0 1.1 .7M184.6 105.8h.1M184.6 104.4a.73 .73 0 0 1 1.2-.3l1 .5M184.6 104.4h.1M184.6 100.2a1.33 1.33 0 0 1 1.6-.4l.3 .1 .3 .3M184.6 100.2l.2 .4 .9 .2M184.6 100.2v.1M184.6 110.7h.1M184.6 118.1h.1M184.7 116.5h.1"/>
<path d="M184.8 118.1v-.1a1.06 1.06 0 0 1 1.7 0v.1M184.8 118.1l.4 .4M184.8 105.8a1.01 1.01 0 0 0 1.7 0M184.8 100.2a1.18 1.18 0 0 0 1.7 0M184.9 111.3l.4 .1M184.9 111.3h.1M184.9 112a1 1 0 0 1 1.6 .4 1 1 0 0 1-1.7-.2zM185 110.3a.47 .47 0 0 1 .7 .2 .47 .47 0 0 1-.3 .6 .47 .47 0 0 1-.6-.4zM185.2 118.5l.5 .1M185.2 120l.5 .1M185.2 118.5h.1M185.2 120h.1"/>
<path d="M185.2 110.2h.1M185.2 104a.39 .39 0 0 0-.4 .4 .39 .39 0 0 0 .4 .4 .39 .39 0 0 0 .4-.4M185.2 104l.3 .1 .1 .3M185.2 105h.1M185.2 104.1l-.3 .1-.1 .3M185.2 104.1h.3l.1 .3M185.2 104v.1M185.3 111.4h.1M185.7 117.4h.4a.71 .71 0 0 1 .7 .7M185.7 117.4a.89 .89 0 0 0-1.1 .7M185.7 118.9h.2a.81 .81 0 0 1 .9 .7M185.7 118.9a.97 .97 0 0 0-1.1 .7"/>
<path d="M185.7 113h.1M185.7 111.8h.1M185.7 117.4h.1M185.7 117.4l.8 .3 .3 .4M185.7 117.4a.88 .88 0 0 0-1.1 .7M185.7 119h.5a.67 .67 0 0 1 .6 .6M185.7 119a.89 .89 0 0 0-1.1 .6M185.7 105.3l.7 .2 .1 .3M185.7 105.3l-.7 .2-.2 .3M185.7 106.5h.1M185.7 105.4l.7 .1 .1 .3M185.7 105.4l-.7 .1-.2 .3"/>
<path d="M185.7 100.8h.1M185.7 105.3v.1M185.7 118.6h.1M185.7 118.9v.1M185.8 111l-.2 .3-.3 .1M185.8 111l.4 .3M185.8 111h.1M185.8 104.5l-.1 .3-.5 .2M185.8 104.5h.1M185.8 104.5v-.3l.9 .6M186.2 110.3a.37 .37 0 0 0-.3 .6 .37 .37 0 0 0 .6-.1v-.1M186.2 110.3l.3 .2v.2"/>
<path d="M186.2 111.3h.1M186.2 110.3h.1M186.5 116.2h.1M186.5 116.2v.3h-1.8M186.5 116.2l.2 .1M186.5 118.1a.77 .77 0 0 1-.8 .5M186.5 118.1a.69 .69 0 0 1-.8 .5M186.5 119.6a.77 .77 0 0 1-.8 .5M186.5 119.6v-.1a1.06 1.06 0 0 0-1.7 .1l.4 .4M186.5 119.6a.7 .7 0 0 1-.8 .5M186.7 116.3h.1M186.7 116.3v.4h-2v-.2"/>
<path d="M186.8 100.3a.81 .81 0 0 1-1.1 .5M186.8 105.8a.81 .81 0 0 1-1.1 .7M186.8 110.7l-.2 .4-.4 .2M186.8 112.3a.8 .8 0 0 1-1.1 .7M186.8 112.3a.85 .85 0 0 1-1.1 .7M186.8 110.7h.1M186.8 119.6h.1M186.8 105.8a.94 .94 0 0 1-1.1 .7M186.8 105.8h.1M186.8 100.2a.95 .95 0 0 1-1.1 .6M186.8 100.2v.1M186.8 104.6l-.1 .2"/>
<path d="M186.8 118.1h.1M187.1 111.7v-.3h2v.3M187.1 111.7h.1M187.1 114.7h.1M187.1 114.7v.3h2v-.3M187.1 108.4v-.3h2v.3M187.1 108.4h.1M187.1 118h.1M187.1 118v.3h2v-.3M187.1 105.2v-.2h2v.2M187.1 105.2h.1M187.1 102.3v-.2h2v.2"/>
<path d="M187.1 102.3h.1M187.1 108.4h2M187.1 114.7h2M187.1 102.3h2M187.1 105.2h2M187.1 111.7h2M187.1 118h2M188.1 113v-.3h1v.3M188.1 113.4v.2h1v-.2M188.1 113h.1M188.1 113.4h.1M188.1 112.3v-.3h1v.3"/>
<path d="M188.1 114.1v.2h1v-.2M188.1 112.3h.1M188.1 114.1h.1M188.1 111v-.3h1v.3M188.1 111h.1M188.1 115.4v.2h1v-.2M188.1 110.3v-.2h1v.2M188.1 110.3h.1M188.1 116h.1M188.1 116v.3h1v-.3M188.1 109.6v-.2h1v.2M188.1 116.7h.1"/>
<path d="M188.1 116.7v.2h1v-.2M188.1 109v-.2h1v.2M188.1 109h.1M188.1 117.4v.2h1v-.2M188.1 107.7v-.2h1v.2M188.1 118.6h.1M188.1 118.6v.3h1v-.3M188.1 107.1v-.2h1v.2M188.1 119.3h.1M188.1 119.3v.2h1v-.2M188.1 106.5v-.3h1v.3M188.1 106.5h.1"/>
<path d="M188.1 119.9v.3h1v-.3M188.1 105.8v-.2h1v.2M188.1 104.6v-.2h1v.2M188.1 104.6h.1M188.1 104v-.2h1v.2M188.1 103.4v-.2h1v.2M188.1 102.9v-.2h1v.2M188.1 101.8v-.2h1v.2M188.1 101.2v-.1h1v.1M188.1 100.8v-.3h1v.3M188.1 100.3v-.3h1v.3M188.1 107.7h1"/>
<path d="M188.1 106.5h1M188.1 116.7h1M188.1 109h1M188.1 114.1h1M188.1 116h1M188.1 113.4h1M188.1 113h1M188.1 102.9h1M188.1 111h1M188.1 112.3h1M188.1 104.6h1M188.1 104h1"/>
<path d="M188.1 103.4h1M188.1 101.8h1M188.1 100.3h1M188.1 100.8h1M188.1 101.2h1M188.1 110.3h1M188.1 109.6h1M188.1 105.8h1M188.1 107.1h1M188.1 117.3h1M188.1 115.4h1M188.1 118.6h1"/>
<path d="M188.1 119.3h1M188.1 119.9h1M188.1 107.7h.1M188.1 109.6v.1M188.1 117.3v.1M188.1 119.9h.1M189.1 113h.1M189.1 113.4h.1M189.1 112.3h.1M189.1 114.1h.1M189.1 111.7h.1M189.1 114.7h.1"/>
<path d="M189.1 111h.1M189.1 110.3h.1M189.1 116h.1M189.1 116.7h.1M189.1 109h.1M189.1 108.4h.1M189.1 118h.1M189.1 118.6h.1M189.1 119.3h.1M189.1 106.5h.1M189.1 105.2h.1M189.1 104.6h.1"/>
<path d="M189.1 102.3h.1M189.1 107.7h.1M189.1 109.6v.1M189.1 117.3v.1M189.1 119.9h.1M189.7 102.3h.1M189.7 101.9h10.9M189.7 102.3l.6 .1 .4 .4M190.7 102.8v17.8M190.7 102.8l-1 .6M199.6 102.8v17.8M199.6 102.8l1 .6"/>
<path d="M200.6 101.9v.4M200.6 102.3h.1M200.6 102.3l-.7 .1-.3 .4M200.6 103.4v16.8M200.6 102.3v1.1M51.1 120.5l.1 .1M51.2 120.6l.1 .2M51.2 120.5h-.1M51.2 120.6h.1M51.3 120.8v.2M51.3 120.8h.1M51.3 121l.5 .8"/>
<path d="M51.4 121h-.1M51.8 121.8v.1M51.8 121.8h.1M51.9 122l.7 1.2M52 128.7a22.9 22.9 0 0 0 33.5 0M52.7 123.4l.1 .2v.5M52.7 123.4h.1M52.8 124.1l-2.5 14.4h1.9v3.3h33.1v-3.3h1.9l-2.5-14.4M52.8 124.1a19.3 19.3 0 0 0 31.9 0M53 124l.2 .2M53.1 124h-.1M53.4 124.5l.2 .2"/>
<path d="M53.4 124.5h.1M53.8 125l.4 .5M54.2 125.5l.5 .5M54.2 125.5h.1M54.7 126l.1 .2M54.8 126.2l.9 .9M54.8 126.2h.1M55.7 127.1l.1 .1M55.8 127.1h-.1M55.9 127.2l1.1 .9M57.2 128.3l.2 .1M57.7 128.7l.2 .1"/>
<path d="M58.3 129l.2 .2M58.7 129.4l.6 .4M59.3 129.8l.6 .2M59.3 129.7v.1M60 130.1l.2 .1M60.1 130.1l.6 .4M60.6 130.4l.2 .1M60.7 130.5l.6 .2M60.7 130.4v.1M61.2 130.7h.2M61.5 130.8l1.3 .5M63 131.3l.3 .1"/>
<path d="M63.7 131.5l.2 .1M64.3 131.7l.3 .1M64.9 131.8l.6 .2M65.1 127.2l1.5 .3-.1 .3-1.2-.3-.2 .9 1.2 .3v.3l-1.2-.2-.3 1.4-.3-.1zM65.5 131.9v.1M65.5 132l.7 .1M66.2 132v.1M66.3 132l.2 .2M66.4 132.1l.2 .1M66.5 132.1l.1 .1M66.6 132.2h.5M66.6 132.1v.1"/>
<path d="M66.7 127.5h.6a.76 .76 0 0 1 .9 .5 .76 .76 0 0 1-.4 1 .85 .85 0 0 1 .5 1 .85 .85 0 0 1-1 .6l-.8-.1zM66.9 129.1a.82 .82 0 0 1 1.1 .8l-.4 .4-.8-.1zM67 132.2h.2M67 127.8h.3a.49 .49 0 0 1 .6 .6 .49 .49 0 0 1-.7 .4h-.3zM67.1 132.2h.7M67.1 132.2h.1M67.9 132.2h-.3M68.3 132.2l.2 .1M68.5 132.3h.2M68.5 132.2v.1M68.7 127.6h.6a.9 .9 0 0 1 1 .2 .9 .9 0 0 1 .3 .9l-.5 .5h-.5l1.2 1.4h-.4l-1.1-1.4-.2 .1 .1 1.3-.3 .1zM68.7 132.3h.3"/>
<path d="M68.7 132.2v.1M69 127.9h.6a.55 .55 0 0 1 .7 .5 .55 .55 0 0 1-.7 .5h-.5zM69 132.2v.1M69.2 132.2l-.2 .1M69.6 132.2h.3M70.5 132.1l-.2 .1M71.2 132l-.3 .1M72.2 131.9h.1M72.2 131.9l-.7 .1M72.8 131.8l-.6 .1M72.9 131.8h.3M73.7 131.6h.1"/>
<path d="M73.7 131.6l-.6 .1M73.8 131.6l-.2 .1M74.3 131.4l-.6 .2M74.3 131.4h.1M74.4 131.3l-.2 .2M75.1 131.2h-.3M75.1 131.1v.1M75.2 131.1l-.1 .1M75.2 131.1h.1M75.4 122l1.2 1.2M75.5 131h.1M75.6 131l-.4 .1"/>
<path d="M75.7 130.9l-.1 .1M76.3 130.7h-.2M76.6 123.2l.5 .5M76.9 130.4l-.2 .1M77.2 120.3l-1.8 1.7M77.2 120.3l1.6 1.8M77.5 130.1l-.2 .1M78.4 129.6h.1M78.4 129.6l-.6 .4M79 129.3l-.6 .3M79.1 129.2h-.1M79.1 129.2h.1"/>
<path d="M79.3 129v.1M79.3 129.1l-.2 .1M79.5 129l-.2 .1M79.5 128.9v.1M80.3 128.4h.1M80.3 128.4l-.8 .6M80.3 128.3v.1M80.8 127.9l-.2 .2M81 127.8l-.1 .1M81 127.8h.1M81.2 127.6h.1M81.2 127.6l-.2 .2"/>
<path d="M81.4 127.5h.1M81.4 127.5l-.2 .1M81.8 127l-.2 .2M82.3 126.5l-.2 .2M82.8 126.1l-.2 .2M83.4 125.3h.1M83.5 125.3l-.5 .6M83.9 124.8l-.4 .5M84 124.6v.1M84 124.7h-.1M84.7 123.7v.4M84.7 123.5h.1"/>
<path d="M84.8 123.5l-.8 1.2M84.8 123.4v.1M85.2 122.9h.1M85.2 122.9l-.2 .2M85.2 122.7h.1M85.3 122.7l-.1 .2M85.4 122.4v.1M85.4 122.5l-.1 .2M85.5 122.3l-.1 .2M85.8 121.7l-.1 .3M86.1 121.1l-.1 .3M86.3 120.8h.1"/>
<path d="M86.3 120.5v.3M184.6 127.9h.1M184.6 130.3h.1M184.6 128.8h.1M184.6 128.7v7.3h.5M184.6 124.1v.2M184.6 124.3v4.4M184.6 124.3h18M184.7 122.7h.1M184.7 123.5v.6M184.7 123.5l.6 .6M184.9 124.1v-.2l.2 .2"/>
<path d="M185.1 138.5h17.5M185.7 120.1h.1M186.1 123.6l.6 .2 .1 .3-.3-.3zM186.1 123.6l.4 .5M186.5 122.5v.2h-1.8M186.5 122.5l.2 .1M186.7 122.6v.3h-2v-.2M187.1 121.1v.3h2v-.3M187.1 124v.1M187.1 124h2M187.1 121.1h2M188.1 120.5h.1"/>
<path d="M188.1 120.5v.3h1v-.3M188.1 121.7v.3h1v-.3M188.1 122.3v.3h1v-.3M188.1 122.9v.2h1v-.2M188.1 123.5v.2h1v-.2M188.1 120.5h1M188.1 123.5h1M188.1 122.9h1M188.1 122.3h1M188.1 121.7h1M188.1 122.9h.1M189.1 120.5h.1"/>
<path d="M189.1 124v.1M189.1 122.9h.1M189.7 121.9h10.9M189.7 120.2l1 .4M190.7 120.6l-.3 .5-.7 .2M199.6 120.6v.3l.4 .3 .6 .1M200.6 121.3v.6M200.6 121.3h.1M200.6 120.2v1.1M200.6 121.9v2.2h2v.2M200.6 120.2l-1 .4M202.6 124.3v17.5h-17.5v-13.1h-.5"/>
<path d="M52.9 150.3h6.3M52.9 150.3l.5 1h5.3l.5-1M52.9 141.8v8.5M59.2 141.8v8.5M78.3 150.3h6.3M78.3 150.3l.5 1h5.3l.5-1M78.3 141.8v8.5M84.6 141.8v8.5M190.7 150.3h6.3M190.7 150.3l.5 1h5.3l.5-1M190.7 141.8v8.5M197 141.8v8.5"/>
<circle cx="67.7" cy="36.5" r=".8"/>
<circle cx="68.8" cy="41.9" r="2.33"/>
<circle cx="68.8" cy="41.9" r="2.26"/>
<circle cx="65.7" cy="97.6" r="1.28"/>
<circle cx="65.7" cy="97.6" r="1.6"/>
<circle cx="68.8" cy="113.2" r="13.5"/>
<circle cx="68.8" cy="113.2" r="19"/>
</g>
<g font-size="4.2">
<text x="58.6" y="206.8">FOR INFORMATION ONLY</text>
<text x="272.3" y="206">A</text>
<text x="45.9" y="211">NOT FOR MANUFACTURING PURPOSES</text>
<text x="231.2" y="213.9">FBR</text>
<text x="259.2" y="213.9">0.01 kg</text>
</g>
<text font-size="3.9" x="218.4" y="196">FIBERBENCH ROTATION MOUNT</text>
<text font-size="3.5" x="238.8" y="206">N/A</text>
<g font-size="2.8" fill="#808080">
<text x="66.5" y="22.7">0.75in</text>
<text x="63.4" y="26.5">18.9mm</text>
<text x="189.7" y="70.9">0.36in</text>
<text x="190.2" y="74.7">9mm</text>
<text x="191.8" y="80.4">0.28in</text>
<text x="7.7" y="89.2">0.75in [19.1mm] DIAL</text>
<text x="192.2" y="84.2">7mm</text>
<text x="6.5" y="95.9">COURSE ADJUSTMENT</text>
<text x="10.8" y="92.6">360</text>
<text x="17.6" y="92.6">CONTINUOUS</text>
<text x="101.1" y="100.6">CLEAR APERTURE</text>
<text x="101.9" y="97.2">0.45in [</text>
<text x="114.6" y="97.2">11.4mm]</text>
<text x="207.6" y="119.4">25.1mm</text>
<text x="209.1" y="115.6">0.99in</text>
<text x="35.1" y="122.8">0.56in</text>
<text x="29.8" y="130.4">OPTICAL AXIS</text>
<text x="33.6" y="126.6">14.3mm</text>
<text x="34.5" y="133.7">HEIGHT</text>
<text x="208.4" y="149.3">4.8mm</text>
<text x="209.1" y="145.5">0.19in</text>
<text x="204.4" y="167.3">4.6mm</text>
<text x="205.1" y="163.5">0.18in</text>
</g>
<g font-size="2.8">
<text x="116" y="18.2">KNURLED SURFACE</text>
<text x="116" y="21">ALLOWS FOR EASY GRIPPING</text>
<text x="95.9" y="59.2">4-40 LOCKING SET SCREW</text>
<text x="67.7" y="80.7">C</text>
<text x="68.7" y="81.5">L</text>
<text x="99.7" y="137.9">UP TO 0.17 (4mm) THICK</text>
<text x="99.7" y="132.3">SM05 (0.535-40 UNS-2B) SERIES MOUNTING HOLE</text>
<text x="99.7" y="135.1">HOLDS</text>
<text x="112.8" y="135.1">0.50 (12.7mm) OPTICS</text>
<text x="106.2" y="166.7">2 PLACES ON 0.5&quot; CENTERS</text>
<text x="109.4" y="163.8">0.125in DOWEL PINS FOR MOUNTING</text>
<text x="174.5" y="184.8">DRAWING</text>
<text x="174.5" y="187.6">PROJECTION</text>
<text x="229.4" y="190.2">w w w . t h o r l a b s . c o m</text>
<text x="187.9" y="193.2">NAME</text>
<text x="190.3" y="197.7">BR</text>
<text x="199.9" y="197.7">05/JUN/13</text>
<text x="203.6" y="193.2">DATE</text>
<text x="190.3" y="202.2">KH</text>
<text x="199.9" y="202.2">19/JUN/13</text>
<text x="216.4" y="201.2">MATERIAL</text>
<text x="271.3" y="202">REV</text>
<text x="216.7" y="209.7">ITEM #</text>
<text x="254.5" y="209.7">APPROX WEIGHT</text>
</g>
<g font-size="2.5">
<text x="174.2" y="197.7">DRAWN</text>
<text x="172.4" y="202.2">APPROVAL</text>
</g>
<text font-size="2.1" x="179.1" y="206.8">COPYRIGHT © 2010 BY THORLABS</text>
<g font-size="2">
<text x="174.8" y="211">VALUES IN PARENTHESIS ARE CALCULATED</text>
<text x="175.5" y="213.5">AND MAY CONTAIN ROUNDOFF ERRORS</text>
</g>
</svg>
